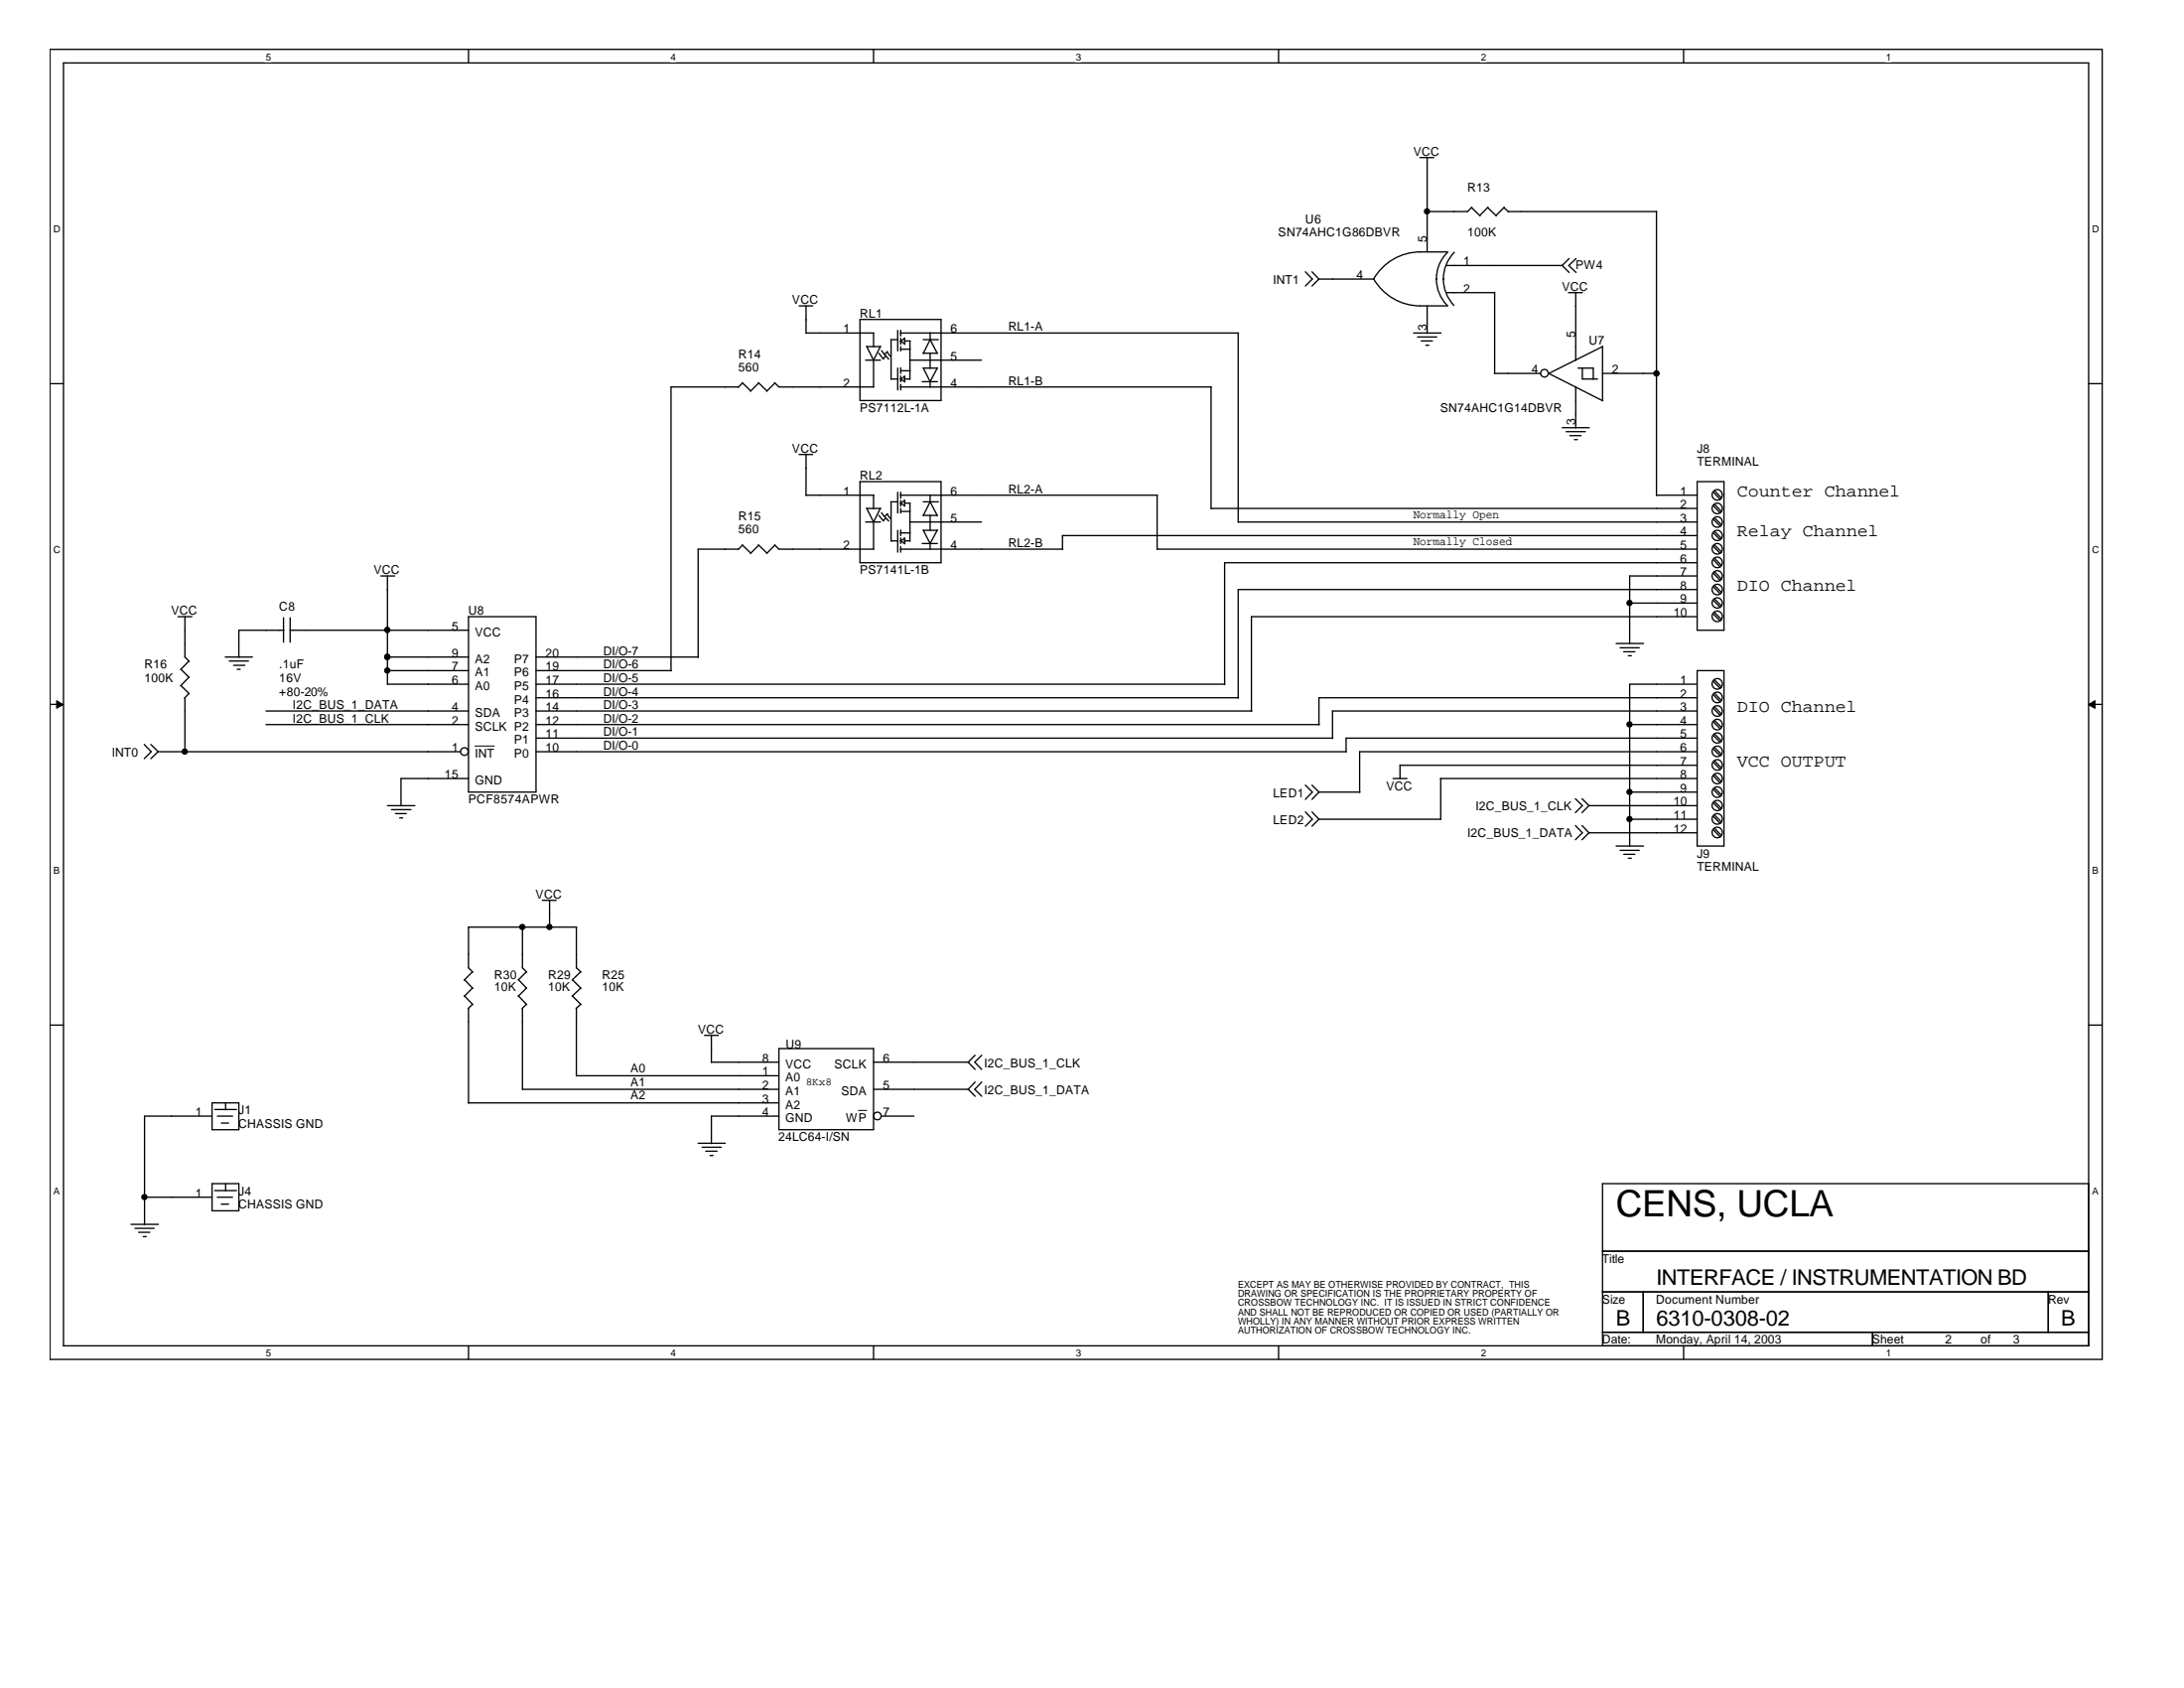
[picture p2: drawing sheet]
<svg xmlns="http://www.w3.org/2000/svg" width="279mm" height="216mm" viewBox="0 0 279 216" stroke-linecap="round" stroke-linejoin="round" font-family="sans-serif">
<path d="M6.4 6.3h262.5v167.6h-262.5zM8.1 8.1h259.1v164h-259.1z" fill="none" stroke="#000" stroke-width=".17"/>
<g fill="#fff">
<path d="M34 6.6h.7v1.4h-.7z"/>
<path d="M34 172.4h.7v1.4h-.7z"/>
</g>
<path d="M59.9 6.3v1.8M59.9 172.1v1.8" fill="none" stroke="#000" stroke-width=".17"/>
<g fill="#fff">
<path d="M85.8 6.6h.7v1.4h-.7z"/>
<path d="M85.8 172.4h.7v1.4h-.7z"/>
</g>
<path d="M111.8 6.3v1.8M111.8 172.1v1.8" fill="none" stroke="#000" stroke-width=".17"/>
<g fill="#fff">
<path d="M137.6 6.6h.7v1.4h-.7z"/>
<path d="M137.6 172.4h.7v1.4h-.7z"/>
</g>
<path d="M163.6 6.3v1.8M163.6 172.1v1.8" fill="none" stroke="#000" stroke-width=".17"/>
<g fill="#fff">
<path d="M189.4 6.6h.7v1.4h-.7z"/>
<path d="M189.4 172.4h.7v1.4h-.7z"/>
</g>
<path d="M215.4 6.3v1.8M215.4 172.1v1.8" fill="none" stroke="#000" stroke-width=".17"/>
<g fill="#fff">
<path d="M241.3 6.6h.6v1.4h-.6z"/>
<path d="M241.3 172.4h.6v1.4h-.6z"/>
<path d="M6.8 28.6h.9v1.4h-.9z"/>
<path d="M267.6 28.6h.9v1.4h-.9z"/>
<path d="M6.8 69.6h.9v1.4h-.9z"/>
<path d="M267.6 69.6h.9v1.4h-.9z"/>
</g>
<path d="M6.4 49.1h1.7M267.2 49.1h1.7" fill="none" stroke="#000" stroke-width=".17"/>
<g fill="#fff">
<path d="M6.8 110.6h.8v1.4h-.8z"/>
<path d="M267.6 110.6h.8v1.4h-.8z"/>
</g>
<path d="M6.4 90.1h1.7M267.2 90.1h1.7" fill="none" stroke="#000" stroke-width=".17"/>
<g fill="#000" stroke="#000" stroke-width=".13">
<path d="M7.2 89.6l.9 .5-.9 .5z" fill-rule="evenodd"/>
<path d="M267.2 90.1l.8-.5v1z" fill-rule="evenodd"/>
</g>
<g fill="#fff">
<path d="M6.8 151.6h.8v1.4h-.8z"/>
<path d="M267.6 151.6h.8v1.4h-.8z"/>
</g>
<g fill="none" stroke="#000" stroke-width=".17">
<path d="M102.2 39.1h1.8M103.1 39.1v3.5M167 34.8l.9 .9-.9 .9M167.8 34.8l.9 .9M168.7 35.7l-.9 .9M168.7 35.7h7M175.7 35.7a6.9 6.9 0 0 0 6 3.4h3.5M181.6 20.2h1.8M181.6 32.2h3.6M181.7 32.2a6.9 6.9 0 0 0-6 3.5M182.6 20.2v12M182.6 39.1v3.5"/>
<path d="M185 37.4h6.2M185 34h14.9M185.2 32.3a4.7 4.7 0 0 0-1.4 3.4v-.1a4.8 4.8 0 0 0 1.4 3.5M186 32.3a4.9 4.9 0 0 0-1.3 3.4v-.1a5 5 0 0 0 1.3 3.5M188.2 26.6l1.1 1M188.3 26.5l-.6 .6h-5.1M190.3 26.6l1.1 1M190.4 26.5l-1.1 1.1M191.2 37.4v10.4M192.4 26.6l.6 .5M192.4 26.5l-1 1.1M192.9 27.1h19.1"/>
<path d="M200.7 37.4h1.7M200.7 33.1l-.9 .9 .9 .8M201.6 37.4v8.7M201.6 33.1l-.9 .9 .9 .8M211.9 27.1v36.3M94.5 49.5h-8.7v36.3M94.9 48.9l1.1 1.1M95 49l-.6 .5M97 48.9l1.1 1.1M97.1 49l-1.1 1M99.1 48.9l.5 .6h12.2M99.1 49l-1 1"/>
<path d="M102.2 58.1h1.8M103.1 58.1v5.3M103.1 42.6h8.7M110 40.9h10.4v10.3h-10.4zM110.7 46.1h1.9M110.9 44.3l.9 1.8 .8-1.8M110.9 44.3h1.7M111.8 42.6v1.8M111.8 46v3.5M112.4 45.2l.6 .7M112.8 44.8l.4 .6M113.3 45.5l.4 .4"/>
<path d="M113.4 45.5l-.4 .4M113.5 45l.4 .6M113.5 45l-.4 .3M114 43.4h.8M114 48.5h.9M114 43.4v5.1M114.8 42.3v2.6M114.8 47.1v2.8M115.2 42.6h43.2M115.2 49.5h39.8M115.2 42.3v.7M115.2 43.3v.7"/>
<path d="M115.2 44.3v.6M115.2 47v.8M115.2 48.1v.7M115.2 49.2v.7M115.2 48.5l.6 .4M115.2 43.6l.6 .4M115.2 44.7h1.3M115.2 47.4h1.3M115.7 48.5h.7M115.7 43.6h.8M115.7 48.1l-.5 .4M115.7 43.2v.8"/>
<path d="M115.7 48.1v.7M115.7 43.3l-.5 .4M116.4 46.1h9.2M116.4 43.6v4.9M118 48.8h1.9M118.1 47l.9 1.8M118.1 45.2h1.8M118.1 43.4h1.9M118.1 47.1h1.8M119 43.4l-.9 1.8M119 43.4l.9 1.8M119 42.6v.8"/>
<path d="M119 45.2v1.9M119 48.8v.7M119.9 47l-.9 1.8M154.9 49.5v15.6M158.4 42.6v24.2M180.8 42.6h3.6M181.3 43.1h2.5M181.8 43.6h1.5M182.4 44.2h.4M191.2 47.8h5.9M198.1 47.8l7 3.5M199.8 54.7h3.5"/>
<path d="M200.4 55.2h2.4M200.8 55.7h1.5M201.4 56.2h.4M201.6 49.5v5.2M201.9 47.1h1.9v1.4M202.4 47.1v1.4h2M205 44.3v6.9M205 44.3l-6.9 3.5M205 47.8h7M22.8 78.9h1.7M23.7 78.9v5.1l.5 .6M36.3 79v3.1"/>
<path d="M37.1 79v3.1M48.7 73.7h1.8M49.6 73.7v13.9M59.9 78.9h8.7v22.4h-8.7zM94.5 70.2h-5.2v13.9M94.9 69.7l1.1 1M95 69.7l-.6 .6M97 69.7l1.1 1M97.1 69.7l-1.1 1.1M99.1 69.7l.5 .5h12.2M99.1 69.7l-1 1.1M103.1 63.3h8.7"/>
<path d="M110 61.6h10.4v10.4h-10.4zM110.7 66.8h1.9M110.9 65l.9 1.8 .8-1.8M110.9 65h1.7M111.8 63.3v1.8M111.8 66.7v3.5M112.4 65.9l.6 .7M112.8 65.6l.4 .5M113.3 66.3l.4 .3M113.4 66.2l-.4 .4M113.5 65.8l.4 .5M113.5 65.7l-.4 .4"/>
<path d="M114 64.2h.8M114 64.2v5M114 69.2h.9M114.8 63v2.6M114.8 67.8v2.8M115.2 63.3h32.9M115.2 70.2h20.8M115.2 63v.7M115.2 64v.7M115.2 65v.6M115.2 67.8v.7M115.2 68.8v.7"/>
<path d="M115.2 69.9v.7M115.2 69.2l.6 .4M115.2 64.4l.6 .3M115.2 65.4h1.3M115.2 68.2h1.3M115.7 69.2h.7M115.7 64v.7M115.7 68.8v.7M115.7 68.8l-.5 .4M115.7 64l-.5 .4M115.7 64.4h.8M116.4 66.8h9.2"/>
<path d="M116.4 64.4v4.8M118 69.5h1.9M118.1 67.8l.9 1.7M118.1 65.9h1.8M118.1 64.2h1.9M118.1 67.8h1.8M119 63.3v.9M119 65.9v2M119 69.5v.8M119 64.2l-.9 1.8M119 64.2l.9 1.8M119.9 67.8l-.9 1.7"/>
<path d="M148 70.2h69.1M148 63.3v7M154.9 65h62.2M158.4 66.8h58.7M208.5 77.1h8.6M211.9 63.3h5.2M217.1 73.7h-8.6v8.6M217.1 78.9h-57v12.1M217.1 61.6h3.4v19h-3.4zM217.1 68.5h-81.2v1.8M217.1 72h-60.4v15.6M217.1 75.4h-58.7v13.9"/>
<path d="M219.2 63l.9 .9M219.2 64.7l.9 .9M219.2 66.4l.9 .9M219.2 68.2l.9 .9M219.2 69.9l.9 .9M219.2 71.6l.9 .9M219.2 73.3l.9 1M219.2 75.1l.9 .9M219.2 76.8l.9 .9M219.2 78.5l.9 .9M219.4 62.8l.9 .9M219.4 64.5l.9 1"/>
<path d="M219.4 66.3l.9 .8M219.4 68l.9 .9M219.4 69.7l.9 .9M219.4 71.4l.9 1M219.4 73.2l.9 .9M219.4 74.9l.9 .9M219.4 76.6l.9 .9M219.4 78.4l.9 .9M18.4 95.2l.9 .9-.9 .9M19.3 95.2l.9 .9M20.2 96.1l-.9 .9M20.2 96.1h38.7"/>
<path d="M23.1 85.6l1.1 1.1M23.1 87.7l1.1 1M23.7 89.2v7M24.2 84.5l-1.1 1.1M24.2 86.6l-1.1 1.1M24.2 88.7l-.6 .6M28.8 84h3.5M29.3 84.5h2.5M29.9 85.1h1.4M30.3 85.6h.4M34 90.9h25.9M34 92.7h25.9"/>
<path d="M36.3 80.6h-5.7v3.5M37.1 80.6h22.8M49.6 84h10.3M49.6 87.5h10.3M49.6 85.8h10.3M59.9 99.6h-8.6v3.5M68.6 84h20.8M68.6 87.5h88.1M68.6 90.9h91.5M68.6 92.7h100.2M68.6 85.8h17.3M68.6 96.1h103.6"/>
<path d="M68.6 94.4h101.9M68.6 89.2h89.8M178.2 99.6h1.8M179.1 97.8v1.8M179.1 97.9h38M184.3 99.6h32.8M184.3 99.6v5.2M206.7 82.3h3.6M207.3 82.9h2.4M207.7 83.4h1.5M208.3 83.9h.4M208.5 92.7h8.6"/>
<path d="M217.1 85.8h3.4v22.4h-3.4zM217.1 87.5h-8.6v20.8M217.1 90.9h-46.6v3.6M217.1 96.1h-43.2v5.3M217.1 94.4h-44.9v1.8M217.1 89.2h-48.4v3.5M219.2 87.2l.9 .9M219.2 88.9l.9 .9M219.2 90.6l.9 .9M219.2 92.3l.9 .9M219.2 94.1l.9 .9M219.2 95.8l.9 .9"/>
<path d="M219.2 97.5l.9 .9M219.2 99.2l.9 1M219.4 87l.9 .9M219.4 88.7l.9 .9M219.4 90.4l.9 1M219.4 92.2l.9 .9M219.4 93.9l.9 .9M219.4 95.6l.9 .9M219.4 97.3l.9 1M219.4 99.1l.9 .9M49.6 103h3.5M50.1 103.6h2.5"/>
<path d="M50.6 104.1h1.4M51.1 104.6h.4M66.8 118.6v5.2l.6 .5M69.4 115.2h1.8M70.3 115.2v3.4M73.7 118.6v5.2l.6 .5M73.8 118.6h-13.9v5.2l.6 .5M167 100.4l.9 .9-.9 .9M167 103.9l.9 .9-.9 .9M167.8 100.4l.9 .9M167.8 103.9l.9 .9-.9 .9M168.7 104.8h15.6"/>
<path d="M168.7 101.3l-.9 .9M168.7 101.3h5.3M201.5 105.6l.9 .9-.9 .9M201.5 102.2l.9 .8-.9 .9M202.4 105.6l.9 .9M202.4 102.2l.9 .8M203.3 106.5l-.9 .9M203.3 103l-.9 .9M203.3 103h13.8M203.3 106.5h13.8M206.7 108.2h3.6M207.3 108.8h2.4"/>
<path d="M207.7 109.3h1.5M208.3 109.8h.4M208.5 101.3h8.6M208.5 104.8h8.6M219.2 101l.9 .9M219.2 102.7l.9 .9M219.2 104.4l.9 .9M219.2 106.1l.9 1M219.4 100.8l.9 .9M219.4 102.5l.9 .9M219.4 104.3l.9 .9M219.4 106l.9 .9"/>
<path d="M6.4 131.1h1.7M59.4 125.3l1.1 1.1M59.4 127.4l1.1 1.1M59.9 129v12.1M60.4 124.3l-1 1.1M60.4 126.4l-1 1M60.4 128.4l-.5 .6M66.3 125.3l1.1 1.1M66.3 127.4l1.1 1.1M66.8 129v10.4M66.8 139.3h32.8M67.3 124.3l-1 1.1"/>
<path d="M67.3 126.4l-1 1M67.3 128.4l-.5 .6M73.2 125.3l1.1 1.1M73.2 127.4l1.1 1.1M73.7 129v8.6M73.7 137.6h25.9M74.3 124.3l-1.1 1.1M74.3 126.4l-1.1 1M74.3 128.4l-.6 .6M90.1 132.4h1.8M91 132.4v3.5M91 135.9h8.6"/>
<path d="M99.6 134.1h12.2v10.4h-12.2zM111.8 139.3h12.1M111.8 135.9h12.1M124.7 135l-.8 .9 .8 .9M124.7 138.4l-.8 .9 .8 .9M125.6 135l-.9 .9 .9 .9M125.6 138.4l-.9 .9 .9 .9M267.2 131.1h1.7M16.8 156.6h3.5M17.3 157.1h2.4M17.7 157.6h1.5M18.3 158.2h.4"/>
<path d="M18.5 153.1h8.6M27.1 151.4h3.5v3.5h-3.5zM27.1 141.1h3.5v3.4h-3.5zM27.1 142.8h-8.6v13.8M27.5 141.9h2.8M27.5 152.3h2.8M27.8 142.8h2M27.8 153.1h2M28.3 143.6h.9M28.3 154h.9M28.9 141.1v.9M28.9 151.4v.9"/>
<path d="M59.9 141.1h39.7M89.3 146.2h3.5M89.8 146.7h2.5M90.3 147.2h1.4M90.8 147.8h.4M99.6 142.8h-8.6v3.5M112.8 142.8h4.1M205 151.4h62.2v20.7h-62.2zM205 160h62.2M205 165.2h62.2M205 170.4h62.2M210.2 165.2v5.2"/>
<path d="M239.6 170.4v1.7M262 165.2v5.2"/>
<circle cx="197.6" cy="47.7" r=".49"/>
<circle cx="219.7" cy="71.9" r=".66"/>
<circle cx="219.7" cy="65" r=".66"/>
<circle cx="219.7" cy="73.7" r=".66"/>
<circle cx="219.7" cy="63.3" r=".66"/>
<circle cx="219.7" cy="70.2" r=".66"/>
<circle cx="219.7" cy="75.4" r=".66"/>
<circle cx="219.7" cy="78.8" r=".66"/>
<circle cx="219.7" cy="66.8" r=".66"/>
<circle cx="219.7" cy="77.1" r=".65"/>
<circle cx="219.7" cy="68.5" r=".65"/>
<circle cx="59.4" cy="96.1" r=".49"/>
<circle cx="219.7" cy="97.8" r=".66"/>
<circle cx="219.7" cy="87.5" r=".66"/>
<circle cx="219.7" cy="90.9" r=".66"/>
<circle cx="219.7" cy="92.7" r=".66"/>
<circle cx="219.7" cy="96.1" r=".66"/>
<circle cx="219.7" cy="99.6" r=".66"/>
<circle cx="219.7" cy="89.2" r=".66"/>
<circle cx="219.7" cy="94.4" r=".65"/>
<circle cx="219.7" cy="101.3" r=".66"/>
<circle cx="219.7" cy="104.7" r=".66"/>
<circle cx="219.7" cy="106.5" r=".66"/>
<circle cx="219.7" cy="103" r=".65"/>
<circle cx="112.2" cy="142.7" r=".49"/>
</g>
<path d="M60.7 95.4h2.5M109.8 142h1.1" fill="none" stroke="#000" stroke-width=".13"/>
<g fill="#000" stroke="#000" stroke-width=".17">
<circle cx="182.6" cy="27" r=".32"/>
<circle cx="211.9" cy="47.8" r=".33"/>
<circle cx="208.5" cy="77.1" r=".32"/>
<circle cx="23.6" cy="96.1" r=".32"/>
<circle cx="49.5" cy="80.6" r=".33"/>
<circle cx="49.5" cy="84" r=".32"/>
<circle cx="49.5" cy="85.8" r=".32"/>
<circle cx="208.5" cy="92.7" r=".32"/>
<circle cx="66.8" cy="118.6" r=".32"/>
<circle cx="70.3" cy="118.6" r=".32"/>
<circle cx="208.5" cy="101.3" r=".32"/>
<circle cx="208.5" cy="104.8" r=".32"/>
<circle cx="18.5" cy="153.1" r=".32"/>
</g>
<text font-size="4.7" x="206.7" y="155.6">CENS, UCLA</text>
<g font-size="2.8">
<text x="211.9" y="164.3">INTERFACE / INSTRUMENTATION BD</text>
<text x="206.7" y="169.5">B</text>
<text x="211.9" y="169.5">6310-0308-02</text>
<text x="263.7" y="169.5">B</text>
</g>
<g font-size="2.2">
<text x="222.2" y="63.5">Counter Channel</text>
<text x="222.2" y="68.6">Relay Channel</text>
<text x="222.2" y="75.5">DIO Channel</text>
<text x="222.2" y="91.1">DIO Channel</text>
<text x="222.2" y="98">VCC OUTPUT</text>
</g>
<g font-size="1.6">
<text x="180.8" y="19.9">VCC</text>
<text x="167" y="28.5">U6</text>
<text x="187.7" y="24.6">R13</text>
<text x="163.5" y="30.3">SN74AHC1G86DBVR</text>
<text x="173.5" y="35.7">4</text>
<text x="182.5" y="31" transform="rotate(-90 182.5 31)">5</text>
<text x="187.2" y="34">1</text>
<text x="187.7" y="30.3">100K</text>
<text x="201.5" y="34.4">PW4</text>
<text x="101.3" y="38.9">VCC</text>
<text x="110" y="40.6">RL1</text>
<text x="162.9" y="36.3">INT1</text>
<text x="187.2" y="37.4">2</text>
<text x="199.8" y="37.2">VCC</text>
<text x="94.4" y="45.8">R14</text>
<text x="94.4" y="47.5">560</text>
<text x="107.9" y="42.6">1</text>
<text x="121.6" y="46.1">5</text>
<text x="121.6" y="42.6">6</text>
<text x="129" y="42.3">RL1-A</text>
<text x="182.5" y="42.2" transform="rotate(-90 182.5 42.2)">3</text>
<text x="196" y="47.8">4</text>
<text x="201.5" y="43.1" transform="rotate(-90 201.5 43.1)">5</text>
<text x="203.2" y="44.1">U7</text>
<text x="206.2" y="47.8">2</text>
<text x="107.9" y="49.5">2</text>
<text x="110" y="52.7">PS7112L-1A</text>
<text x="121.6" y="49.5">4</text>
<text x="129" y="49.2">RL1-B</text>
<text x="184.3" y="52.7">SN74AHC1G14DBVR</text>
<text x="101.3" y="57.9">VCC</text>
<text x="201.5" y="54.4" transform="rotate(-90 201.5 54.4)">3</text>
<text x="217.1" y="57.9">J8</text>
<text x="217.1" y="59.6">TERMINAL</text>
<text x="107.9" y="63.3">1</text>
<text x="110" y="61.3">RL2</text>
<text x="121.6" y="63.3">6</text>
<text x="129" y="63.1">RL2-A</text>
<text x="215" y="63.3">1</text>
<text x="215" y="65">2</text>
<text x="94.4" y="66.5">R15</text>
<text x="94.4" y="68.2">560</text>
<text x="107.9" y="70.2">2</text>
<text x="121.6" y="70.2">4</text>
<text x="121.6" y="66.8">5</text>
<text x="129" y="70">RL2-B</text>
<text x="180.8" y="69.8">Normally Closed</text>
<text x="180.8" y="66.3">Normally Open</text>
<text x="215" y="66.8">3</text>
<text x="215" y="68.5">4</text>
<text x="215" y="70.2">5</text>
<text x="215" y="72">6</text>
<text x="47.8" y="73.4">VCC</text>
<text x="110" y="73.4">PS7141L-1B</text>
<text x="215" y="73.7">7</text>
<text x="215" y="75.4">8</text>
<text x="215" y="77.1">9</text>
<text x="21.9" y="78.6">VCC</text>
<text x="35.7" y="78.1">C8</text>
<text x="57.8" y="80.6">5</text>
<text x="59.9" y="78.6">U8</text>
<text x="60.7" y="81.4">VCC</text>
<text x="77.2" y="83.8">DI/O-7</text>
<text x="214.1" y="78.9">10</text>
<text x="18.5" y="85.5">R16</text>
<text x="18.5" y="87.2">100K</text>
<text x="35.7" y="85.5">.1uF</text>
<text x="35.7" y="87.2">16V</text>
<text x="35.7" y="89">+80-20%</text>
<text x="57.8" y="87.5">6</text>
<text x="57.8" y="84">9</text>
<text x="57.8" y="85.8">7</text>
<text x="60.7" y="88.3">A0</text>
<text x="60.7" y="84.8">A2</text>
<text x="60.7" y="86.5">A1</text>
<text x="65.7" y="88.3">P5</text>
<text x="65.7" y="86.5">P6</text>
<text x="65.7" y="84.8">P7</text>
<text x="69.8" y="89.2">16</text>
<text x="69.8" y="87.5">17</text>
<text x="69.8" y="85.8">19</text>
<text x="69.8" y="84">20</text>
<text x="77.2" y="85.5">DI/O-6</text>
<text x="77.2" y="87.2">DI/O-5</text>
<text x="77.2" y="89">DI/O-4</text>
<text x="215" y="87.5">1</text>
<text x="215" y="89.2">2</text>
<text x="37.5" y="90.7">I2C_BUS_1_DATA</text>
<text x="37.5" y="92.4">I2C_BUS_1_CLK</text>
<text x="57.8" y="90.9">4</text>
<text x="57.8" y="92.7">2</text>
<text x="60.7" y="91.7">SDA</text>
<text x="60.7" y="93.4">SCLK P2</text>
<text x="65.7" y="95.2">P1</text>
<text x="65.7" y="91.7">P3</text>
<text x="65.7" y="90">P4</text>
<text x="69.8" y="94.4">11</text>
<text x="69.8" y="92.7">12</text>
<text x="69.8" y="90.9">14</text>
<text x="77.2" y="92.4">DI/O-2</text>
<text x="77.2" y="90.7">DI/O-3</text>
<text x="77.2" y="94.1">DI/O-1</text>
<text x="77.2" y="95.9">DI/O-0</text>
<text x="215" y="90.9">3</text>
<text x="215" y="92.7">4</text>
<text x="215" y="94.4">5</text>
<text x="14.3" y="96.7">INT0</text>
<text x="56.9" y="99.6">15</text>
<text x="57.8" y="96.1">1</text>
<text x="60.7" y="100.3">GND</text>
<text x="60.7" y="96.9">INT</text>
<text x="65.7" y="96.9">P0</text>
<text x="69.8" y="96.1">10</text>
<text x="162.9" y="101.9">LED1</text>
<text x="177.3" y="101">VCC</text>
<text x="215" y="96.1">6</text>
<text x="215" y="97.9">7</text>
<text x="215" y="99.6">8</text>
<text x="215" y="101.3">9</text>
<text x="59.9" y="102.8">PCF8574APWR</text>
<text x="162.9" y="105.4">LED2</text>
<text x="187.7" y="107.1">I2C_BUS_1_DATA</text>
<text x="188.8" y="103.7">I2C_BUS_1_CLK</text>
<text x="214.1" y="103">10</text>
<text x="214.1" y="104.8">11</text>
<text x="214.1" y="106.5">12</text>
<text x="217.1" y="109.7">J9</text>
<text x="217.1" y="111.4">TERMINAL</text>
<text x="68.5" y="114.9">VCC</text>
<text x="63.2" y="125.3">R30</text>
<text x="70.1" y="125.3">R29</text>
<text x="77" y="125.3">R25</text>
<text x="63.2" y="126.8">10K</text>
<text x="70.1" y="126.8">10K</text>
<text x="77" y="126.8">10K</text>
<text x="80.6" y="137.2">A0</text>
<text x="89.3" y="132.2">VCC</text>
<text x="97.5" y="137.6">1</text>
<text x="97.5" y="135.8">8</text>
<text x="100.5" y="136.6">VCC</text>
<text x="100.5" y="134.1">U9</text>
<text x="106.7" y="136.6">SCLK</text>
<text x="112.9" y="135.8">6</text>
<text x="125.9" y="136.5">I2C_BUS_1_CLK</text>
<text x="25" y="142.7">1</text>
<text x="30.5" y="142.5">J1</text>
<text x="80.6" y="140.6">A2</text>
<text x="80.6" y="138.9">A1</text>
<text x="97.5" y="139.3">2</text>
<text x="97.5" y="141.1">3</text>
<text x="97.5" y="142.7">4</text>
<text x="100.5" y="138.3">A0</text>
<text x="100.5" y="140.1">A1</text>
<text x="100.5" y="141.8">A2</text>
<text x="100.5" y="143.5">GND</text>
<text x="107.6" y="140.1">SDA</text>
<text x="108.2" y="143.5">WP</text>
<text x="112.9" y="142.7">7</text>
<text x="112.9" y="139.3">5</text>
<text x="125.9" y="139.9">I2C_BUS_1_DATA</text>
<text x="30.5" y="144.2">CHASSIS GND</text>
<text x="99.6" y="146">24LC64-I/SN</text>
<text x="25" y="153.1">1</text>
<text x="30.5" y="152.9">J4</text>
<text x="30.5" y="154.6">CHASSIS GND</text>
<text x="205" y="161.5">Title</text>
<text x="205" y="166.7">Size</text>
<text x="211.9" y="166.7">Document Number</text>
<text x="262" y="166.7">Rev</text>
<text x="205" y="171.9">Date:</text>
<text x="211.9" y="171.9">Monday, April 14, 2003</text>
<text x="239.5" y="171.9">Sheet</text>
<text x="248.9" y="171.9">2</text>
<text x="253.4" y="171.9">of</text>
<text x="257.5" y="171.9">3</text>
</g>
<text font-size="1.4" x="103.1" y="138.8">8Kx8</text>
<g font-size="1.3">
<text x="34" y="7.7">5</text>
<text x="85.8" y="7.7">4</text>
<text x="137.6" y="7.7">3</text>
<text x="189.4" y="7.7">2</text>
<text x="241.3" y="7.7">1</text>
<text x="6.8" y="29.7">D</text>
<text x="267.6" y="29.7">D</text>
<text x="6.8" y="70.7">C</text>
<text x="267.6" y="70.7">C</text>
<text x="6.8" y="111.8">B</text>
<text x="267.6" y="111.8">B</text>
<text x="6.8" y="152.8">A</text>
<text x="267.6" y="152.8">A</text>
<text x="34" y="173.5">5</text>
<text x="85.8" y="173.5">4</text>
<text x="137.6" y="173.5">3</text>
<text x="189.4" y="173.5">2</text>
<text x="241.3" y="173.5">1</text>
</g>
<g font-size="1.2">
<text x="158.4" y="164.7">EXCEPT AS MAY BE OTHERWISE PROVIDED BY CONTRACT, THIS</text>
<text x="158.4" y="165.9">DRAWING OR SPECIFICATION IS THE PROPRIETARY PROPERTY OF</text>
<text x="158.4" y="167">CROSSBOW TECHNOLOGY INC. IT IS ISSUED IN STRICT CONFIDENCE</text>
<text x="158.4" y="168.2">AND SHALL NOT BE REPRODUCED OR COPIED OR USED (PARTIALLY OR</text>
<text x="158.4" y="169.4">WHOLLY) IN ANY MANNER WITHOUT PRIOR EXPRESS WRITTEN</text>
<text x="158.4" y="170.6">AUTHORIZATION OF CROSSBOW TECHNOLOGY INC.</text>
</g>
</svg>
